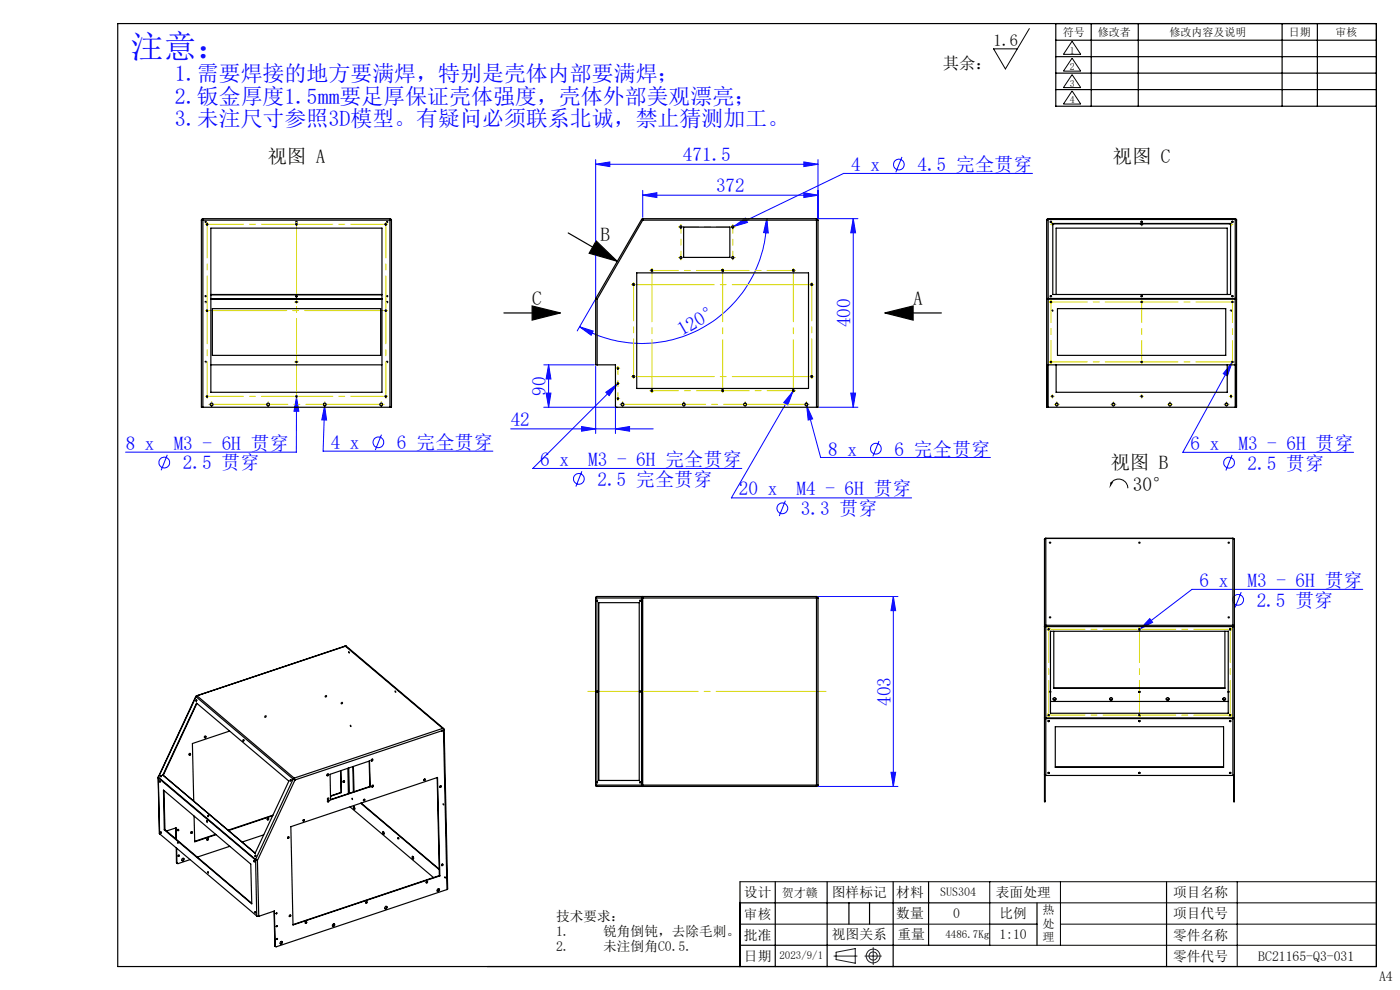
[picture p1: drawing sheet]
<svg xmlns="http://www.w3.org/2000/svg" width="297mm" height="210mm" viewBox="0 0 297 210" stroke-linecap="round" stroke-linejoin="round" font-family="sans-serif">
<g fill="none" stroke="#00f" stroke-width=".21">
<path d="M126.4 34.8l3-.4v.9zM126.4 33.9v29.3M126.4 34.8h47.1M170.5 34.4l3 .4-3 .5zM173.5 33.9v12.5h8.5M191.3 33.3l-1.3 3.2M219 36.8h-40l-23.4 11.2M136.3 41.4l3-.5v1zM136.3 40.4v5.7M136.3 41.4h37.2M155.6 48l2.5-1.7 .5 .9zM155.6 48l-.4 .3"/>
<path d="M162.7 46.4l.3 3-1-.1zM162.7 46.4a26.5 26.5 0 0 1-39.8 22.9M170.5 40.9l3 .5-3 .5zM181 46.4l.5 3h-1zM181 46.4v40M115.4 77.4h10.7M116.4 77.4l.5 3h-1zM116.4 77.4v9M122.9 69.3l2.9 .9-.4 .9zM126.3 63.6l-3.9 6.6M126.4 77.7v14.3M261.4 76.9l-1 2.9-.9-.5z"/>
<path d="M261.4 76.9l-10.5 19h36.3M261.5 76.7l-.1 .2M35.5 96.5l-1.3 3.3M62.9 84.2l.5 3h-1zM62.9 84v11.9h-36.3M68.9 86.1l.4 3h-1zM68.9 86.1l-.4 9.6h36.1M68.9 85.5v.6M80.9 92.2l-1.3 3.3M108.3 91h30.3M115.4 86.4h15.2v5.6M115.9 83.4h1l-.5 3z"/>
<path d="M123.4 90.5l3 .5-3 .5zM123.4 100l-1.2 3.2M128.5 83.2l2.5-1.8-1.8 2.5zM130.6 91l3-.5v1zM131.2 81.3l-18.2 18.1h44.4M168.2 83l-1.1 2.9-.8-.5zM168.2 83l-13 22.6h38.2M168.4 82.8l-.2 .2M171 85.5l.1 .6M171.1 86.1l1.3 2.8-.9 .2zM171.1 86.1l3 10.9h36M173.8 86.4h8.2"/>
<path d="M180.5 83.4h1l-.5 3zM186.5 93.5l-1.3 3.3M261.4 96.5l-1.3 3.3M166.6 106.2l-1.3 3.3M173.5 126.5h17M189.5 126.5v40.3M189.5 126.5l.5 3h-1zM241.8 133.4l-.2 .2M243.9 131.2l.6 .8-2.7 1.4zM263.3 125.6l-1.3 3.3M289.1 125h-36.2l-11.1 8.4M173.5 166.8h17"/>
<path d="M189 163.8h1l-.5 3z"/>
<circle cx="190.7" cy="34.9" r="1.15"/>
<circle cx="34.8" cy="98.1" r="1.15"/>
<circle cx="80.3" cy="93.8" r="1.14"/>
<circle cx="185.8" cy="95.2" r="1.14"/>
<circle cx="260.7" cy="98.2" r="1.15"/>
<circle cx="122.8" cy="101.6" r="1.14"/>
<circle cx="166" cy="107.8" r="1.15"/>
<circle cx="262.7" cy="127.2" r="1.14"/>
</g>
<g fill="none" stroke="#000" stroke-width=".21">
<path d="M218.4 6.1l-5.1 8.5-2.5-4.2h5M227.4 8.7l1.9 2.8h-3.7zM227.4 12.3l1.9 2.8h-3.7zM227.4 15.8l1.9 2.8h-3.7zM227.4 19.3l1.9 2.8h-3.7zM43.8 47.6l.2-.1 .1 .2h-.2M62.7 47.6l.1-.2 .2 .1v.2h-.2M81.7 47.6l.1-.2 .2 .1v.2h-.2M138.1 57.5a.2 .2 0 0 1 .2-.3 .2 .2 0 0 1 .2 .2 .2 .2 0 0 1-.2 .2M153.1 57.5a.2 .2 0 0 1 .2-.3 .2 .2 0 0 1 .2 .2 .2 .2 0 0 1-.3 .2M168.1 57.5a.2 .2 0 0 1 .2-.3 .2 .2 0 0 1 .2 .2 .2 .2 0 0 1-.3 .2M223.1 47.6l.2-.2 .1 .3h-.2"/>
<path d="M242 47.6l.3-.2v.3h-.2M261 47.6l.2-.1 .1 .2h-.2M43.5 76.8v-.1h.2l.1 .1-.2 .1M43.5 64.1v-.1h.2l.1 .1-.2 .1M43.8 65.9l.1-.2 .2 .1v.2h-.2M62.7 76.8l.1-.2 .2 .1v.1l-.2 .1M62.7 64.1l.1-.2 .2 .1v.1l-.2 .1M81.7 65.9l.1-.2 .2 .1-.2 .2M82 76.8v-.1h.2l.1 .1-.2 .1M82 64.1v-.1h.2l.1 .1-.2 .1M130.9 78.2l.2-.2a.16 .16 0 0 1 .1 .1 .16 .16 0 0 1-.1 .2h-.1M134.2 79.9a.2 .2 0 0 1 .2-.2 .2 .2 0 0 1 .2 .2 .2 .2 0 0 1-.3 .2"/>
<path d="M134.2 60.5a.21 .21 0 0 1 .2-.3 .21 .21 0 0 1 .2 .2 .21 .21 0 0 1-.3 .2M172 60.5a.2 .2 0 0 1 .2-.3 .2 .2 0 0 1 .2 .2 .2 .2 0 0 1-.2 .2M172 79.9a.19 .19 0 0 1 .2-.2 .19 .19 0 0 1 .2 .2 .19 .19 0 0 1-.2 .2M222.8 76.8l.1-.2 .2 .1v.1l-.2 .1M222.8 64.1l.1-.2 .2 .1v.1l-.2 .1M223.1 65.9l.2-.2 .1 .2-.2 .1M242 76.8l.1-.1h.2v.1l-.2 .1M242 64.1l.1-.1h.2v.1l-.2 .1M261 65.9l.1-.2 .2 .1v.2h-.2M261.3 76.8v-.1h.2l.1 .1-.2 .1M261.3 64.1v-.1h.2l.1 .1-.2 .1M43.8 84.1l.1-.1h.2v.2h-.2"/>
<path d="M62.7 84.1l.1-.1h.2v.2h-.2M81.7 84.1l.1-.1h.2l-.2 .2M130.9 84.6v-.1a.16 .16 0 0 1 .2-.1 .16 .16 0 0 1 .1 .2l-.2 .1M130.9 81.4l.2-.2 .1 .1-.2 .2M138.1 82.9a.19 .19 0 0 1 .2-.2 .19 .19 0 0 1 .2 .2 .19 .19 0 0 1-.2 .2M153.1 82.9a.19 .19 0 0 1 .2-.2 .19 .19 0 0 1 .2 .2 .19 .19 0 0 1-.3 .2M168.1 82.9a.19 .19 0 0 1 .2-.2 .19 .19 0 0 1 .2 .2 .19 .19 0 0 1-.3 .2M223.1 84.1l.2-.1 .1 .1-.2 .1M242 84.1l.3-.1v.1l-.2 .1M261 84.1l.2-.1 .1 .2h-.2M235.6 102.6a1.94 1.94 0 0 1 2.2-.9 1.94 1.94 0 0 1 1.5 1.9M73.9 138.3l.2 .2z"/>
<path d="M126.6 127.3l.1 .3zM135.7 127.3l.1 .3zM222.3 133.6l.3-.2-.2 .3M241.6 133.6l.1-.2h.1l-.1 .3M260.8 133.6l.3-.2v.2l-.2 .1M51.6 156.9l.2 .1-.2 .2zM74.3 153.9l.1 .2zM83.8 146.6l.2 .3zM93.7 154.9l.1 .3zM126.6 146.6h.2l-.1 .2zM135.7 146.6h.2l-.1 .2zM222.3 151.8l.2-.3 .1 .2-.2 .2"/>
<path d="M241.6 151.8l.1-.2h.1l-.1 .3M260.8 151.8v-.1a.16 .16 0 0 1 .2-.1 .16 .16 0 0 1 .1 .2l-.2 .1M33.8 165.7h.2l-.1 .2zM34.1 176.5l.1 .2zM44.2 172.9l.1 .2-.2 .1zM72.8 165.6a.16 .16 0 0 1 .2 .1 .16 .16 0 0 1-.1 .2 .16 .16 0 0 1-.2-.1zM74.6 169.4l.2 .2zM84.5 177.7l.1 .2zM94 170.5l.1 .3zM126.6 165.9l.2-.1-.1 .3zM135.8 165.8v.3zM44.1 185l.1 .2z"/>
<path d="M53.8 182.6l.2 .2zM54.1 193.4l.1 .3zM54.1 181.4h.2l-.1 .3zM94.3 186l.2 .3zM157 196h53M157 187h135M210 187v13.5h82M210 191.5h82M225 196h67M225 187v13.5M262.5 187v18"/>
<circle cx="43.6" cy="47.1" r=".14"/>
<circle cx="62.9" cy="47.1" r=".14"/>
<circle cx="82.1" cy="47.1" r=".13"/>
<circle cx="222.9" cy="47.1" r=".14"/>
<circle cx="242.2" cy="47.1" r=".14"/>
<circle cx="261.4" cy="47.1" r=".13"/>
<circle cx="43.6" cy="62.8" r=".14"/>
<circle cx="62.9" cy="62.8" r=".14"/>
<circle cx="82.1" cy="62.8" r=".13"/>
<circle cx="222.9" cy="62.8" r=".14"/>
<circle cx="242.2" cy="62.8" r=".14"/>
<circle cx="261.4" cy="62.8" r=".13"/>
<circle cx="222.8" cy="115.1" r=".15"/>
<circle cx="241.7" cy="115.1" r=".15"/>
<circle cx="260.7" cy="115.1" r=".14"/>
<circle cx="222.8" cy="130.9" r=".15"/>
<circle cx="260.7" cy="130.9" r=".14"/>
<circle cx="40.3" cy="160" r=".17"/>
<circle cx="41.7" cy="148.6" r=".14"/>
<circle cx="43.5" cy="156.3" r=".18"/>
<circle cx="56.4" cy="152" r=".18"/>
<circle cx="69.2" cy="147.7" r=".17"/>
<circle cx="72.5" cy="149.2" r=".17"/>
<circle cx="222.5" cy="153" r=".14"/>
<circle cx="222.8" cy="146.7" r=".15"/>
<circle cx="241.7" cy="153" r=".15"/>
<circle cx="241.7" cy="146.7" r=".15"/>
<circle cx="260.7" cy="146.7" r=".14"/>
<circle cx="261" cy="153" r=".15"/>
<circle cx="34.2" cy="164.6" r=".14"/>
<circle cx="37.7" cy="176" r=".14"/>
<circle cx="37.8" cy="178.7" r=".14"/>
<circle cx="40.6" cy="176.6" r=".17"/>
<circle cx="43.9" cy="174.2" r=".11"/>
<circle cx="44" cy="178" r=".17"/>
<circle cx="56.8" cy="173.7" r=".17"/>
<circle cx="61.2" cy="177.7" r=".18"/>
<circle cx="61.7" cy="165.5" r=".14"/>
<circle cx="64.5" cy="174" r=".18"/>
<circle cx="69.7" cy="169.4" r=".18"/>
<circle cx="77.3" cy="169.7" r=".19"/>
<circle cx="90.1" cy="165.4" r=".17"/>
<circle cx="93.5" cy="166.9" r=".18"/>
<circle cx="222.5" cy="164" r=".14"/>
<circle cx="241.7" cy="164" r=".15"/>
<circle cx="261" cy="164" r=".15"/>
<circle cx="37.9" cy="181.5" r=".13"/>
<circle cx="61.6" cy="194.3" r=".18"/>
<circle cx="64.9" cy="195.7" r=".18"/>
<circle cx="77.8" cy="191.4" r=".18"/>
<circle cx="90.6" cy="187.1" r=".19"/>
<circle cx="93.9" cy="183.5" r=".19"/>
</g>
<g fill="#000">
<path d="M235.6 102.3h.5l-.8 1.3z"/>
<path d="M187.7 66.4l6-1.5v3zM126.5 51.1l4.4 4.3-5.9-1.7zM112.9 64.9l6 1.5-6 1.5z"/>
</g>
<g fill="none" stroke="#000" stroke-width=".25">
<path d="M25 5h267v200h-267zM224 5v17.5h68M224 19h68M224 15.5h68M224 12h68M224 8.5h68M231.5 5v17.5M241.5 5v17.5M272 5v17.5M279.5 5v17.5M120.5 49.4l10.4 6M126.5 51.1l4.4 4.3-5.9-1.7z"/>
<path d="M106.9 66.4h12M112.9 64.9l6 1.5-6 1.5zM187.7 66.4l6-1.5v3zM187.7 66.4h12M157 187v18M157 191.5h53M164.5 187v18M175.5 187v18M180.1 191.5v4.5M184.5 191.5v4.5M189.5 187v18M197 187v13.5"/>
<path d="M210 196h10M220 191.5v9M247.5 187v18M157 200.5h53"/>
</g>
<g fill="none" stroke="#191924" stroke-width=".21">
<path d="M176.9 202.8h4.9M177.4 202l4-.8v3.1l-4-.8zM183.5 202.8h3.5M185.2 201v3.6"/>
<circle cx="185.2" cy="202.8" r=".86"/>
<circle cx="185.2" cy="202.8" r="1.46"/>
</g>
<path d="M124.7 146.7h50.5" fill="none" stroke="#d7d700" stroke-width=".21" stroke-dasharray="30.5 1.3 1.3 1.3" stroke-dashoffset="7.1"/>
<g fill="none" stroke="#d7d700" stroke-width=".21" stroke-dasharray="30.5 1.3 1.3 1.3">
<path d="M43.7 47.6h-.1M44 47.3v-.1M44 47.8v.2M44.2 47.6h.1M62.7 47.6h-.2M62.9 47.3v-.1M62.9 47.8v.2M62.9 47.6v-.3M62.9 47.6h-.2M62.9 47.6v.2M62.9 47.6h.3M63.2 47.6h.1"/>
<path d="M81.6 47.6h-.1M81.9 47.3v-.1M81.9 47.8v.2M81.9 47.6v-.3M81.9 47.6h-.3M81.9 47.6v.2M81.9 47.6h.2M82.1 47.6h.1M138.1 57.4h-.2M138.3 57.6v.2M138.3 57.1v-.1M138.6 57.4h.1"/>
<path d="M144.2 54.6h-.2M144.2 48.1h-.2M144.5 54.9v.2M144.5 54.4v-.2M144.5 48.4v.2M144.5 47.9v-.2M144.5 54.6v.3M144.5 54.6h.2M144.5 54.6v-.2M144.5 54.6h-.3M144.7 54.6h.2M144.7 48.1h.2"/>
<path d="M153.1 57.4h-.2M153.3 57.6v.2M153.3 57.1v-.1M153.3 57.4v.2M153.3 57.4h.3M153.3 57.4v-.3M153.3 57.4h-.2M153.6 57.4h.1M155.2 48.1h-.2M155.2 54.6h-.2M155.5 48.4v.2M155.5 47.9v-.2"/>
<path d="M155.5 54.9v.2M155.5 54.4v-.2M155.5 48.1v.3M155.5 48.1h.2M155.5 48.1v-.2M155.5 48.1h-.3M155.5 54.6v.3M155.5 54.6h.2M155.5 54.6v-.2M155.5 54.6h-.3M155.7 48.1h.2M155.7 54.6h.2"/>
<path d="M168.1 57.4h-.2M168.3 57.6v.2M168.3 57.1v-.1M168.3 57.4v.2M168.3 57.4h.3M168.3 57.4v-.3M168.3 57.4h-.2M168.6 57.4h.1M223 47.6h-.1M223.3 47.3v-.1M223.3 47.8v.2M223.5 47.6h.1"/>
<path d="M242 47.6h-.2M242.2 47.3v-.1M242.2 47.8v.2M242.5 47.6h.1M260.9 47.6h-.1M261.2 47.3v-.1M261.2 47.8v.2M261.4 47.6h.1M43.7 65.9h-.1M44 65.6v-.1M44 66.1v.2M44 65.9v-.3"/>
<path d="M44 65.9h-.3M44 65.9v.2M44 65.9h.2M44.2 65.9h.1M62.7 76.8h-.2M62.7 64.1h-.2M62.9 76.5v-.1M62.9 77v.1M62.9 63.8v-.1M62.9 64.3v.1M63.2 76.8h.1M63.2 64.1h.1"/>
<path d="M81.6 65.9h-.1M81.9 65.6v-.1M81.9 66.1v.2M81.9 65.9v-.3M81.9 65.9h-.3M81.9 65.9v.2M81.9 65.9h.2M82.1 65.9h.1M130.8 78.1h-.1M131.1 78.4v.1M131.1 77.9v-.1M131.3 78.1h.2"/>
<path d="M134.2 79.9h-.2M134.2 60.4h-.2M134.4 79.6v-.1M134.4 60.6v.2M134.4 60.1v-.1M134.4 79.9v.2M134.4 79.9h.3M134.4 79.9v-.3M134.4 79.9h-.2M134.7 79.9h.1M134.7 60.4h.1M172 60.4h-.2"/>
<path d="M172 79.9h-.2M172.2 60.6v.2M172.2 60.1v-.1M172.2 79.6v-.1M172.2 79.9v.2M172.2 79.9h.3M172.2 79.9v-.3M172.2 79.9h-.2M172.2 60.4v.2M172.2 60.4h.3M172.2 60.4v-.3M172.2 60.4h-.2"/>
<path d="M172.5 60.4h.1M172.5 79.9h.1M222.7 76.8h-.1M222.7 64.1h-.1M223 76.5v-.1M223 77v.1M223 63.8v-.1M223 64.3v.1M223 76.8v-.3M223 76.8h-.3M223 76.8v.2M223 76.8h.2"/>
<path d="M223.2 76.8h.1M223.2 64.1h.1M242 76.8h-.2M242 64.1h-.2M242.2 76.5v-.1M242.2 77v.1M242.2 63.8v-.1M242.2 64.3v.1M242.2 64.1v-.3M242.2 64.1h-.2M242.2 64.1v.2M242.2 64.1h.3"/>
<path d="M242.2 76.8v-.3M242.2 76.8h-.2M242.2 76.8v.2M242.2 76.8h.3M242.5 76.8h.1M242.5 64.1h.1M261.2 76.8h-.1M261.2 64.1h-.1M261.5 76.5v-.1M261.5 77v.1M261.5 63.8v-.1M261.5 64.3v.1"/>
<path d="M261.5 64.1v-.3M261.5 64.1h-.3M261.5 64.1v.2M261.5 64.1h.2M261.5 76.8v-.3M261.5 76.8h-.3M261.5 76.8v.2M261.5 76.8h.2M261.7 76.8h.1M261.7 64.1h.1M43.7 84.1h-.1M44 83.8v-.1"/>
<path d="M44 84.3v.2M44 84.1v-.3M44 84.1h-.3M44 84.1v.2M44 84.1h.2M44.2 84.1h.1M44.4 85.8h.1M44.9 85.3v-.1M44.9 86.3h.1M45.4 85.8h.1M56.4 85.8h.1M56.9 85.3v-.1"/>
<path d="M56.9 86.3h.1M57.4 85.8h.1M62.7 84.1h-.2M62.9 83.8v-.1M62.9 84.3v.2M62.9 84.1v-.3M62.9 84.1h-.2M62.9 84.1v.2M62.9 84.1h.3M63.2 84.1h.1M68.4 85.8h.1M68.9 85.3v-.1"/>
<path d="M68.9 86.3h.1M69.4 85.8h.1M80.4 85.8h.1M80.9 85.3v-.1M80.9 86.3h.1M80.9 85.8v-.3M80.9 85.8h-.2M80.9 85.8v.2M80.9 85.8h.3M81.4 85.8h.1M81.6 84.1h-.1M81.9 83.8v-.1"/>
<path d="M81.9 84.3v.2M81.9 84.1v-.3M81.9 84.1h-.3M81.9 84.1v.2M81.9 84.1h.2M82.1 84.1h.1M130.8 84.5h-.1M130.8 81.3h-.1M131.1 84.8v.1M131.1 84.3v-.1M131.1 81.6v.1M131.1 81.1v-.1"/>
<path d="M131.1 84.5v.3M131.1 84.5h.2M131.1 84.5v-.2M131.1 84.5h-.3M131.3 84.5h.2M131.3 81.3h.2M131.6 85.8h-.1M132.1 86.3h.1M132.1 85.3v-.1M132.6 85.8h.1M134.4 80.1v.2M138.1 82.9h-.2"/>
<path d="M138.3 83.1v.2M138.3 82.6v-.1M138.3 82.9v.2M138.3 82.9h.3M138.3 82.9v-.3M138.3 82.9h-.2M138.6 82.9h.1M144.6 85.8h-.1M145.1 86.3h.1M145.1 85.3v-.1M145.6 85.8h.1M153.1 82.9h-.2"/>
<path d="M153.3 83.1v.2M153.3 82.6v-.1M153.3 82.9v.2M153.3 82.9h.3M153.3 82.9v-.3M153.3 82.9h-.2M153.6 82.9h.1M157.6 85.8h-.1M158.1 86.3h.1M158.1 85.3v-.1M158.6 85.8h.1M168.1 82.9h-.2"/>
<path d="M168.3 83.1v.2M168.3 82.6v-.1M168.3 82.9v.2M168.3 82.9h.3M168.3 82.9v-.3M168.3 82.9h-.2M168.6 82.9h.1M170.6 85.8h-.1M171.1 86.3h.1M171.1 85.3v-.1M171.1 85.8v.2M171.1 85.8h.2"/>
<path d="M171.1 85.8v-.3M171.1 85.8h-.3M171.6 85.8h.1M172.2 80.1v.2M223 84.1h-.1M223.3 83.8v-.1M223.3 84.3v.2M223.5 84.1h.1M223.7 85.8h.1M224.2 85.3v-.1M224.2 86.3h.1M224.7 85.8h.1"/>
<path d="M235.7 85.8h.1M236.2 85.3v-.1M236.2 86.3h.1M236.7 85.8h.1M242 84.1h-.2M242.2 83.8v-.1M242.2 84.3v.2M242.5 84.1h.1M247.7 85.8h.1M248.2 85.3v-.1M248.2 86.3h.1M248.7 85.8h.1"/>
<path d="M259.7 85.8h.1M260.2 85.3v-.1M260.2 86.3h.1M260.7 85.8h.1M260.9 84.1h-.1M261.2 83.8v-.1M261.2 84.3v.2M261.4 84.1h.1M222.2 133.5h-.1M222.3 133.6l-.1 .1M222.4 133.3l-.1-.1M222.5 133.2v-.1"/>
<path d="M222.6 133.7l.1 .1M222.7 133.4l.1-.1M241.5 133.6l-.1 .1M241.6 133.3l-.1-.1M241.7 133.5v-.3M241.7 133.5h-.2M241.7 133.5v.2M241.7 133.5h.3M241.7 133.2v-.1M241.9 133.7v.1M241.9 133.4l.2-.1M260.8 133.6l-.1 .1"/>
<path d="M260.9 133.3l-.1-.1M261 133.5v-.3M261 133.5h-.3M261 133.5v.2M261 133.5h.2M261 133.2v-.1M261.1 133.7l.1 .1M261.2 133.4l.1-.1M261.2 133.5h.2M222.2 151.7h-.1M222.3 151.8l-.1 .1M222.4 151.5l-.1-.1"/>
<path d="M222.5 151.7v-.3M222.5 151.7h-.3M222.5 151.7v.2M222.5 151.7h.2M222.5 151.9v.2M222.6 151.9l.1 .1M222.7 151.6l.1-.1M241.5 151.8l-.1 .1M241.6 151.5l-.1-.1M241.7 151.7v-.3M241.7 151.7h-.2M241.7 151.7v.2"/>
<path d="M241.7 151.7h.3M241.7 151.9v.2M241.9 151.9v.1M241.9 151.6l.2-.1M260.8 151.8l-.1 .1M260.9 151.5l-.1-.1M261 151.7v-.3M261 151.7h-.3M261 151.7v.2M261 151.7h.2M261 151.9v.2M261.1 151.9l.1 .1"/>
<path d="M261.2 151.6l.1-.1M261.2 151.7h.2"/>
</g>
<path d="M170.6 85.8h-38" fill="none" stroke="#d7d700" stroke-width=".21" stroke-dasharray="30.5 1.3 1.3 1.3" stroke-dashoffset="13.4"/>
<g fill="none" stroke="#d7d700" stroke-width=".21" stroke-dasharray="30.5 1.3 1.3 1.3" stroke-dashoffset="23.3">
<path d="M44.5 47.6h17.9M63.4 47.6h18M134.4 60.9v18.5M172.2 60.9v18.5M223.5 64.1h18.2M223.5 76.8h18.2M242.7 64.1h18.3M242.7 76.8h18.3M44.5 84.1h17.9M63.4 84.1h18M223 133.5h18.2M242.2 133.5h18.3"/>
<path d="M223 151.7h18.2M242.2 151.7h18.3"/>
</g>
<path d="M44.5 65.9h36.9M171.7 79.9h-36.8M171.7 60.4h-36.8" fill="none" stroke="#d7d700" stroke-width=".21" stroke-dasharray="30.5 1.3 1.3 1.3" stroke-dashoffset="14.1"/>
<path d="M152.8 57.4h-14M167.8 57.4h-14M152.8 82.9h-14M167.8 82.9h-14" fill="none" stroke="#d7d700" stroke-width=".21" stroke-dasharray="30.5 1.3 1.3 1.3" stroke-dashoffset="25.4"/>
<path d="M138.3 57.9v24.5M153.3 57.9v24.5M168.3 57.9v24.5" fill="none" stroke="#d7d700" stroke-width=".21" stroke-dasharray="30.5 1.3 1.3 1.3" stroke-dashoffset="20.1"/>
<path d="M155 48.1h-10M155 54.6h-10" fill="none" stroke="#d7d700" stroke-width=".21" stroke-dasharray="30.5 1.3 1.3 1.3" stroke-dashoffset="27.5"/>
<path d="M144.5 48.6v5.5M155.5 48.6v5.5M131.1 78.6v5.4" fill="none" stroke="#d7d700" stroke-width=".21" stroke-dasharray="30.5 1.3 1.3 1.3" stroke-dashoffset="29.6"/>
<path d="M44 65.4v-17.3M81.9 65.4v-17.3M44 83.6v-17.2M81.9 83.6v-17.2M222.5 151.2v-17.2M241.7 151.2v-17.2M261 151.2v-17.2" fill="none" stroke="#d7d700" stroke-width=".21" stroke-dasharray="30.5 1.3 1.3 1.3" stroke-dashoffset="23.6"/>
<path d="M62.9 83.6v-35.5" fill="none" stroke="#d7d700" stroke-width=".21" stroke-dasharray="30.5 1.3 1.3 1.3" stroke-dashoffset="14.5"/>
<path d="M45.4 85.8h35" fill="none" stroke="#d7d700" stroke-width=".21" stroke-dasharray="30.5 1.3 1.3 1.3" stroke-dashoffset="14.8"/>
<path d="M223 76.3v-11.7M242.2 76.3v-11.7M261.5 76.3v-11.7" fill="none" stroke="#d7d700" stroke-width=".21" stroke-dasharray="30.5 1.3 1.3 1.3" stroke-dashoffset="26.5"/>
<g fill="none" stroke="#d7d700" stroke-width=".21">
<path d="M43.7 47.6h.5M43.9 47.3v.5M62.6 47.6h.5M62.9 47.3v.5M81.6 47.6h.5M81.8 47.3v.5M138 57.4h.5M138.3 57.1v.5M144.2 48.1h.5M144.2 54.6h.5M144.4 47.9v.5M144.4 54.4v.5"/>
<path d="M153 57.4h.5M153.3 57.1v.5M155.2 48.1h.5M155.2 54.6h.5M155.4 47.9v.5M155.4 54.4v.5M168 57.4h.6M168.3 57.1v.5M223 47.6h.5M223.2 47.3v.5M241.9 47.6h.5M242.2 47.3v.5"/>
<path d="M260.9 47.6h.5M261.1 47.3v.5M43.7 65.9h.5M43.9 65.6v.5M62.6 76.8h.5M62.6 64.1h.5M62.9 63.8v.5M62.9 76.5v.5M81.6 65.9h.5M81.8 65.6v.5M130.8 78.1h.5M131.1 77.9v.5"/>
<path d="M134.1 60.4h.6M134.1 79.9h.6M134.4 60.1v.5M134.4 79.6v.5M171.9 60.4h.5M171.9 79.9h.5M172.2 60.1v.5M172.2 79.6v.5M222.7 76.8h.5M222.7 64.1h.5M223 63.8v.5M223 76.5v.5"/>
<path d="M241.9 76.8h.5M241.9 64.1h.5M242.2 63.8v.5M242.2 76.5v.5M261.2 76.8h.5M261.2 64.1h.5M261.4 63.8v.5M261.4 76.5v.5M43.7 84.1h.5M43.9 83.8v.5M44.6 85.8h.5M44.9 85.5v.5"/>
<path d="M56.6 85.8h.5M56.9 85.5v.5M62.6 84.1h.5M62.9 83.8v.5M68.7 85.8h.4M68.9 85.5v.5M80.6 85.8h.5M80.9 85.5v.5M81.6 84.1h.5M81.8 83.8v.5M130.8 84.6h.5M130.8 81.3h.5"/>
<path d="M131.1 81.1v.5M131.1 84.3v.5M131.8 85.8h.5M132.1 85.5v.5M138 82.9h.5M138.3 82.6v.5M144.8 85.8h.5M145.1 85.5v.5M153 82.9h.5M153.3 82.6v.5M157.8 85.8h.5M158.1 85.5v.5"/>
<path d="M168 82.9h.6M168.3 82.6v.5M170.8 85.8h.5M171.1 85.5v.5M223 84.1h.5M223.2 83.8v.5M223.9 85.8h.5M224.2 85.5v.5M235.9 85.8h.5M236.2 85.5v.5M241.9 84.1h.5M242.2 83.8v.5"/>
<path d="M247.9 85.8h.5M248.2 85.5v.5M259.9 85.8h.6M260.2 85.5v.5M260.9 84.1h.5M261.1 83.8v.5M222.2 133.5h.5M222.4 133.3l.1 .2M222.5 133.5l-.3 .1M222.5 133.5l.1 .2M222.5 133.3v.5M222.7 133.4l-.2 .1"/>
<path d="M241.6 133.3l.1 .2M241.7 133.5l-.2 .1M241.7 133.5l.1 .2M241.9 133.4l-.2 .1M260.8 133.3l.1 .2M260.9 133.5l-.2 .1M260.9 133.5l.2 .2M261.2 133.4l-.3 .1M222.4 151.5l.1 .2M222.5 151.7l-.3 .1M222.5 151.7l.1 .2M222.7 151.6l-.2 .1"/>
<path d="M241.6 151.5l.1 .2M241.7 151.7l-.2 .1M241.7 151.7l.1 .2M241.9 151.6l-.2 .1M260.8 151.5l.1 .2M260.9 151.7l-.2 .1M260.9 151.7l.2 .2M261.2 151.6l-.3 .1"/>
</g>
<g fill="#00f">
<path d="M155.6 48l3-.8-.5-.9zM168.2 83l-1.9 2.4 .8 .5zM171.1 86.1l.4 3 .9-.2zM128.5 83.2l.7 .7 1.8-2.5zM62.9 84.2l-.5 3h1zM68.9 86.1l-.6 3h1zM243.9 131.2l-2.1 2.2 2.7-1.4zM261.4 76.9l-1.9 2.4 .9 .5z"/>
<path d="M123.4 90.5l3 .5-3 .5zM130.6 91l3-.5v1z"/>
<path d="M170.5 34.4l3 .4-3 .5zM126.4 34.8l3-.4v.9zM170.5 40.9l3 .5-3 .5zM136.3 41.4l3-.5v1z"/>
<path d="M122.9 69.3l2.9 .9-.4 .9zM162.7 46.4l.3 3-1-.1z"/>
<path d="M189.5 126.5l.5 3h-1zM189 163.8h1l-.5 3z"/>
<path d="M180.5 83.4h1l-.5 3zM181 46.4l.5 3h-1zM115.9 83.4h1l-.5 3zM116.4 77.4l.5 3h-1z"/>
</g>
<g fill="none" stroke="#000" stroke-width=".25">
<path d="M42.7 46.7h.3M42.7 46.7v39.7h.3M43 46.4v.3M43 46.4l-.3 .3M43 46.7h39.7M43 46.4h39.7M43 46.7v39.7M44 47.5v.2M44.7 48.4h36.3v34.8h-36.3zM62.8 47.5h.1M81.7 47.5v.2M82.7 46.4v.3"/>
<path d="M82.7 46.4l.3 .3M82.7 46.7h.3M82.7 46.7v39.7M83 46.7v39.7h-.3M135.1 57.9h36.4v24.5h-36.4zM136.1 46.6l.2 .1M136.1 46.6l-9.7 16.7M136.3 46.4v.3M136.3 46.4l-.2 .2M136.3 46.7l-9.6 16.8M136.3 46.7h36.9M136.3 46.4h36.9"/>
<path d="M145 48.2h9.8v6.4h-9.8zM173.2 46.7h.3M173.2 46.4v.3M173.2 46.4l.3 .3M173.2 46.7v39.7M173.5 46.7v39.7h-.3M222 46.7v39.4M222.4 46.6l-.4 .1M222.4 46.4v.2M222.4 46.4l-.4 .3M222.4 46.4h39.6M222.4 46.6v16.7"/>
<path d="M222.4 46.6h39.6M222.8 47.1h.3M223.3 47.5v.2M223.3 47.5h37.8M223.3 47.4h37.8v15.1h-37.8zM242.1 47.1h.2M242.1 47.5v.2h.2v-.2M261.1 47.5v.2M261.3 47.1h.2M262 46.6l.3 .1M262 46.4l.3 .3M262 46.4v.2"/>
<path d="M262 46.6v16.7M262.3 46.7v39.4M44.7 77.4h36.3M44.7 62.5h36.3M44.7 63.4h36.3M44.7 63.5h36.3M45 65.5h35.8v9.9h-35.8zM62.8 62.9h.2M126.4 63.5h.3M126.4 63.5v13.9h.3M126.4 63.3l.3 .2M126.4 63.3v.2"/>
<path d="M126.7 77.4h3.9v8.7l.1 .3h42.5M126.7 63.5v13.9M222 77.4h40.3M222.2 77.4v8.7M222.4 63.3v.2M222.4 63.3l-.4 .2h.4M222.4 63.5h39.6M222.4 63.3h39.6M222.4 63.5v22.9M222.8 62.9h.3M224 77.4v5.8h36.3v-5.8M224 62.5v-14.1h36.3v14.1"/>
<path d="M224.3 65.5h35.7v9.9h-35.7zM242.1 62.9h.2M261.3 62.9h.2M262 63.3l.3 .1-.3 .1M262 63.3v.2M262 63.5v22.9M262.2 77.4v8.7M43 86.4h39.7M222 86.1v.3h.2M222 86.1h.2M222.2 86.1v.3M222.2 86.4h.2"/>
<path d="M222.4 86.4h39.6M262 86.4h.2M262.2 86.1v.3M262.2 86.1h.1M262.3 86.1v.3h-.1M221.6 114.5v55.4M221.9 114.2l-.3 .3M221.9 114.2h.1M221.9 114.2h39.6M221.9 114.2v18.4M261.5 114.2l.4 .3M261.5 114.2h.1"/>
<path d="M261.5 114.2v18.4M261.9 114.5v55.4M73.2 137l.3 .1M73.2 137l.1 .1M73.2 137l-31.5 10.6M73.3 137.1h.2M73.3 137.1l-31.5 10.5M73.3 137.1l20.6 17.4M73.5 137.1l20.6 17.4M126.4 126.9h.1M126.4 126.9v39.6M126.4 126.9h9.7"/>
<path d="M126.6 127.3l.1 .3zM126.9 127.8h8.7v37.8h-8.7zM127 127.8v37.8M135.7 127.3l.1 .3zM136.1 126.9l.2-.4v.4M136.1 126.9h.2M136.1 126.9v39.6M136.3 126.9h36.9M136.3 126.9v39.6M173.2 126.5v.4M173.2 126.9h.3M173.2 126.5l.3 .4"/>
<path d="M173.2 126.5h-46.6l-.2 .4M173.2 126.9v39.6M173.5 126.9v39.6M221.9 132.6l-.3 .2 .3 .1M221.9 132.6v.3M221.9 132.9v19.4M221.9 132.9h39.6M221.9 132.6h39.6M222.8 133.9h37.8v17.4h-37.8zM223.6 133.9v12.1h36.3v-12.1M261.5 132.6l.4 .2-.4 .1M261.5 132.6v.3"/>
<path d="M261.5 132.9v19.4M40.4 159.9l-.2 .2M41.5 147.7l.1 .1M41.5 147.7l-7.9 17.1M41.6 147.8l-8 17.1M41.6 147.8l20.6 17.5M41.7 147.6l-.2 .1M41.7 147.6h.1M41.7 149.1l19.6 16.6-7.2 15.3-19.6-16.6zM41.7 148.5v.2M41.8 149.2l-7.2 15.3M41.8 147.6l-.2 .2"/>
<path d="M41.8 147.6l20.6 17.5M43.6 156.2l-.2 .2M48.7 155.1l-7.9 2.6 .3 12.2M51.7 157v.2M93.9 154.5l.2 .4M93.9 154.5h.2M93.9 154.5l-31.5 10.6M94.1 154.9l-31.5 10.5M94.1 154.9l.7 33.8M94.1 154.5l.1 .3M94.2 154.8l.8 33.8-.2 .1M94.2 154.8l-.1 .1"/>
<path d="M126.7 146.6v.2zM135.8 146.6v.2zM221.9 152.3h-.3l.3 .1M221.9 152.3v.1M221.9 152.4v12.1M221.9 152.3h39.6M221.9 152.4h39.6M222.4 152.9h.2M222.8 146.7v.2M222.8 148.8h37.8M222.9 146.7l-.1 .1M223.4 148.2a.32 .32 0 0 0 .3 .2 .32 .32 0 0 0 .3-.2"/>
<path d="M223.6 145.9h36.3M223.9 154.2h35.7v8.6h-35.7zM235.4 148.2a.32 .32 0 0 0 .3 .2 .32 .32 0 0 0 .3-.2M241.6 152.9h.2M241.6 146.7h.2M247.4 148.2a.32 .32 0 0 0 .3 .2 .32 .32 0 0 0 .3-.2M259.4 148.2a.29 .29 0 0 0 .3 .2 .29 .29 0 0 0 .3-.2M260.6 146.7v.2M260.8 152.9h.3M261.5 152.3h.4l-.4 .1M261.5 152.3v.1M261.5 152.4v12.1"/>
<path d="M33.5 164.9l.4 12M33.5 164.9l.1 .1M33.6 164.8l-.1 .1M33.6 164.8v.1M33.6 165l20.6 17.4M33.6 165l.3 11.9M33.6 164.9v.1M33.6 164.9l20.6 17.4M33.9 165.7l.1 .2zM33.9 176.9l20.6 17.4M34.1 176.5l.1 .2zM34.3 164.6l-.1 .1"/>
<path d="M34.5 164.4l.1 .1M34.6 164.5l19.6 16.5M34.7 167.6l18.5 15.7 .2 8.4-18.5-15.7zM34.8 167.7l.2 8.3M35 176h-.1M35 176l18.4 15.6M35.3 176.3l2.1-.7v2.5M37.3 175.6v2.4M37.4 179.8v3.1M37.5 179.9v3.1M37.7 176.1h.1M37.8 176l-.1 .1"/>
<path d="M40.2 160.1h.1M40.7 176.5l-.2 .2M41.2 173.1l.1 5.5 4.5-1.5M43.9 174.1l.1 .3zM44.1 173h.1v.2zM44.1 177.9l-.2 .2M44.2 173v.2M45.8 177l-4.5 1.5M48.8 179.5l-7 2.3M56 177.1l-4.6 1.5M56.9 173.6l-.2 .3M57.9 173l-9.4 3.2"/>
<path d="M57.9 172.9l-9.5 3.2M61.2 177.5l-.2 .3M61.6 165.4l.1 .3zM61.7 165.4v.2M61.7 175.4l31.1-10.5 .5 20.9-31.1 10.4zM62.2 165.3l.4 .1M62.2 165.3l-8 17M62.4 165.1l.2 .3M62.4 165.1l-.2 .2M62.6 165.4l-8 17.1M64.3 174.1h.1M64.5 173.8l-.2 .3"/>
<path d="M69.6 164.2v.2l-.3 .1M69.7 169.7v.2l-.2 .1M70 164.2l8.4-2.8 .1 5.5-8.4 2.8zM72.2 163.5l.2 4.6M72.3 163.5l.1 4.6M72.4 168.1h.1M72.4 168.1l-2.3 .7M72.4 168.1l-2.3 .8M72.8 165.9h.1M73 165.7l-.1 .2M73.8 163l.1 5.3M74 162.9l.1 5.4"/>
<path d="M74.3 171.2l17.7 15M74.9 162.6l.1 5.4M75 162.6l.1 5.3M75 171.1l.2 .1a.25 .25 0 0 1 .1 .2 .25 .25 0 0 1-.2 .3zM75.1 171.1l.2 .5M76.5 170.4l16.7 14.1M76.6 170.3l16.6 14.1M77.3 169.6l-.2 .2M78.3 161.5l.2 5.3M78.5 166.8v.1M78.5 166.8l-8.4 2.8M79 161v.2l-.3 .2"/>
<path d="M79.1 166.6v.2l-.3 .1M81.2 176.4l.3 .2v.3l-.3-.1zM81.4 176.4l.1 .5M84.4 177.7l.1 .3zM90.1 165.3l-.2 .2M92.7 165l.5 20.7M93.5 166.7v.2M93.5 166.7l-.2 .2M126.4 166.5h.1M126.4 166.5l.2 .3h46.6M126.4 166.5h9.7M126.6 165.8l.1 .3z"/>
<path d="M135.7 165.8l.1 .3zM136.1 166.5l.1 .3 .1-.3M136.1 166.5h.2M136.3 166.5h36.9M173.2 166.5h.3M173.2 166.5v.3M173.5 166.5l-.3 .3M221.6 164.4l.3 .1M221.6 169.9v.2l.1-.2M221.6 169.9h.1M221.7 164.5v5.4M221.9 164.5h39.6"/>
<path d="M222.4 163.9h.2M223.9 162.7h35.7M241.6 163.9h.2M260.8 163.9h.3M261.7 169.9v.2l.2-.2M261.7 169.9h.2M261.7 164.5v5.4M261.9 164.4l-.4 .1M37.4 182.9l.2 .3M37.4 182.9l.1 .1M38 181.4l-.2 .2M38.9 182.1v.2l-.3 .2"/>
<path d="M40.3 182.3l-2.5 .9-.3-.2M44.1 185l.1 .2zM53.9 182.6v.2zM54.1 181.5h.2l-.1 .2zM54.2 182.3l.4 .2M54.2 182.4l.4 .1M54.2 182.3v.1M54.2 181.5v.1M54.2 182.4l.3 11.9M54.5 194.3l.4 .1M54.6 182.5l.3 11.9M54.9 194.4l3.3-1.2 .2 7.5"/>
<path d="M58.1 193.3l.2 7.3M58.7 193.6l-.1 .2M58.7 196.3l-.1 .2M58.8 199.1l-.1 .1M59.8 199.7a.32 .32 0 0 1 0 .3 .32 .32 0 0 1-.4 .2M61.6 194.1l-.2 .3M65 195.6l-.2 .2M70.9 196a.33 .33 0 0 1-.4 .4M77.8 191.3l-.2 .2M82 192.3a.35 .35 0 0 1-.4 .4M87.5 181.6l.1 .1a.25 .25 0 0 1 .2 .3 .25 .25 0 0 1-.2 .2l-.2-.4zM87.6 181.7l.1 .5"/>
<path d="M90.6 187l-.2 .2M93.1 188.6v.2l-.4 .2M93.2 185.7l.1 .1M93.2 185.7l-31 10.4M93.7 183.5h.1M93.8 183.3v.2M93.9 183.3l-.2 .2M94.8 188.7l-36.2 12.1-.2-.1M58.3 200.6l.2 .2M58.3 200.6l.1 .1"/>
<circle cx="43.9" cy="47.6" r=".13"/>
<circle cx="62.9" cy="47.6" r=".13"/>
<circle cx="81.8" cy="47.6" r=".13"/>
<circle cx="138.3" cy="57.4" r=".16"/>
<circle cx="144.5" cy="48.1" r=".22"/>
<circle cx="144.5" cy="54.7" r=".22"/>
<circle cx="153.3" cy="57.4" r=".17"/>
<circle cx="155.4" cy="48.1" r=".23"/>
<circle cx="155.4" cy="54.7" r=".23"/>
<circle cx="168.3" cy="57.4" r=".17"/>
<circle cx="222.9" cy="47.1" r=".12"/>
<circle cx="242.2" cy="47.1" r=".12"/>
<circle cx="261.4" cy="47.1" r=".11"/>
<circle cx="43.9" cy="65.9" r=".13"/>
<circle cx="62.9" cy="64.1" r=".13"/>
<circle cx="62.9" cy="76.8" r=".13"/>
<circle cx="62.9" cy="62.9" r=".12"/>
<circle cx="81.8" cy="65.9" r=".13"/>
<circle cx="131.1" cy="78.1" r=".13"/>
<circle cx="134.4" cy="60.4" r=".17"/>
<circle cx="134.4" cy="79.9" r=".17"/>
<circle cx="172.2" cy="60.4" r=".16"/>
<circle cx="172.2" cy="79.9" r=".16"/>
<circle cx="222.9" cy="62.8" r=".12"/>
<circle cx="222.9" cy="64.1" r=".13"/>
<circle cx="222.9" cy="76.8" r=".13"/>
<circle cx="242.2" cy="62.8" r=".12"/>
<circle cx="242.2" cy="64.1" r=".13"/>
<circle cx="242.2" cy="76.8" r=".13"/>
<circle cx="261.4" cy="62.8" r=".11"/>
<circle cx="261.4" cy="64.1" r=".12"/>
<circle cx="261.4" cy="76.8" r=".12"/>
<circle cx="43.9" cy="84.1" r=".14"/>
<circle cx="44.9" cy="85.8" r=".31"/>
<circle cx="56.9" cy="85.8" r=".31"/>
<circle cx="62.9" cy="84.1" r=".14"/>
<circle cx="68.9" cy="85.8" r=".31"/>
<circle cx="80.9" cy="85.8" r=".31"/>
<circle cx="81.8" cy="84.1" r=".14"/>
<circle cx="131.1" cy="81.4" r=".13"/>
<circle cx="131.1" cy="84.5" r=".13"/>
<circle cx="132.1" cy="85.8" r=".29"/>
<circle cx="138.3" cy="82.9" r=".16"/>
<circle cx="145.1" cy="85.8" r=".28"/>
<circle cx="153.3" cy="82.9" r=".17"/>
<circle cx="158.1" cy="85.8" r=".29"/>
<circle cx="168.3" cy="82.9" r=".17"/>
<circle cx="171.1" cy="85.8" r=".28"/>
<circle cx="223.2" cy="84.1" r=".13"/>
<circle cx="224.2" cy="85.8" r=".28"/>
<circle cx="236.2" cy="85.8" r=".29"/>
<circle cx="242.2" cy="84.1" r=".13"/>
<circle cx="248.2" cy="85.8" r=".29"/>
<circle cx="260.2" cy="85.8" r=".29"/>
<circle cx="261.1" cy="84.1" r=".13"/>
<circle cx="222.5" cy="133.5" r=".13"/>
<circle cx="241.7" cy="133.5" r=".13"/>
<circle cx="261" cy="133.5" r=".13"/>
<circle cx="41.7" cy="148.6" r=".11"/>
<circle cx="43.6" cy="156.4" r=".14"/>
<circle cx="51.6" cy="157" r=".12"/>
<circle cx="222.5" cy="153" r=".12"/>
<circle cx="222.5" cy="151.7" r=".13"/>
<circle cx="223.7" cy="148.3" r=".28"/>
<circle cx="235.7" cy="148.3" r=".28"/>
<circle cx="241.7" cy="153" r=".12"/>
<circle cx="241.7" cy="151.7" r=".13"/>
<circle cx="241.7" cy="146.8" r=".13"/>
<circle cx="247.7" cy="148.3" r=".28"/>
<circle cx="259.7" cy="148.3" r=".27"/>
<circle cx="261" cy="153" r=".12"/>
<circle cx="261" cy="151.7" r=".13"/>
<circle cx="34.2" cy="164.6" r=".11"/>
<circle cx="37.8" cy="176.1" r=".11"/>
<circle cx="40.3" cy="160" r=".14"/>
<circle cx="40.7" cy="176.6" r=".16"/>
<circle cx="44.1" cy="178.1" r=".16"/>
<circle cx="56.9" cy="173.8" r=".15"/>
<circle cx="61.1" cy="177.7" r=".14"/>
<circle cx="64.4" cy="174" r=".13"/>
<circle cx="69.5" cy="164.4" r=".21"/>
<circle cx="69.7" cy="169.9" r=".21"/>
<circle cx="73" cy="165.8" r=".15"/>
<circle cx="77.2" cy="169.7" r=".15"/>
<circle cx="79" cy="161.2" r=".21"/>
<circle cx="79.1" cy="166.8" r=".21"/>
<circle cx="90" cy="165.4" r=".15"/>
<circle cx="93.4" cy="166.9" r=".15"/>
<circle cx="222.5" cy="164" r=".12"/>
<circle cx="241.7" cy="164" r=".12"/>
<circle cx="261" cy="164" r=".12"/>
<circle cx="37.9" cy="181.5" r=".11"/>
<circle cx="38.8" cy="182.3" r=".27"/>
<circle cx="54.2" cy="193.5" r=".1"/>
<circle cx="58.7" cy="193.7" r=".11"/>
<circle cx="58.8" cy="196.5" r=".12"/>
<circle cx="58.8" cy="199.2" r=".1"/>
<circle cx="59.6" cy="200" r=".26"/>
<circle cx="61.5" cy="194.3" r=".15"/>
<circle cx="64.9" cy="195.7" r=".14"/>
<circle cx="70.7" cy="196.3" r=".26"/>
<circle cx="77.7" cy="191.4" r=".14"/>
<circle cx="81.8" cy="192.5" r=".27"/>
<circle cx="90.5" cy="187.1" r=".14"/>
<circle cx="92.9" cy="188.8" r=".27"/>
<circle cx="93.8" cy="183.5" r=".13"/>
</g>
<text font-size="7" fill="#00f" x="27.8" y="12.3">注意：</text>
<g font-size="4.7" fill="#00f">
<text x="37.1" y="17.3">1.需要焊接的地方要满焊，特别是壳体内部要满焊；</text>
<text x="37.1" y="22">2.钣金厚度1.5mm要足厚保证壳体强度，壳体外部美观漂亮；</text>
<text x="37.1" y="26.7">3.未注尺寸参照3D模型。有疑问必须联系北诚，禁止猜测加工。</text>
</g>
<g font-size="4.1">
<text x="56.8" y="34.5">视图 A</text>
<text x="236.1" y="34.5">视图 C</text>
<text x="127.4" y="51.1">B</text>
<text x="112.9" y="64.6">C</text>
<text x="193.7" y="64.6">A</text>
<text x="235.6" y="99.5">视图 B</text>
<text x="240.3" y="104">30°</text>
</g>
<g font-size="4.1" fill="#00f">
<text x="144.9" y="34.3">471.5</text>
<text x="151.9" y="40.8">372</text>
<text x="180.6" y="36.4">4 x</text>
<text x="194.6" y="36.4">4.5 完全贯穿</text>
<text x="144.7" y="71.3" transform="rotate(-30 144.7 71.3)">120°</text>
<text x="180.4" y="69.4" transform="rotate(-90 180.4 69.4)">400</text>
<text x="115.8" y="83.9" transform="rotate(-90 115.8 83.9)">90</text>
<text x="26.7" y="95.4">8 x</text>
<text x="36.9" y="95.4">M3 - 6H 贯穿</text>
<text x="70.2" y="95.3">4 x</text>
<text x="84.2" y="95.3">6 完全贯穿</text>
<text x="108.3" y="90.4">42</text>
<text x="252.5" y="95.4">6 x</text>
<text x="262.7" y="95.4">M3 - 6H 贯穿</text>
<text x="38.8" y="99.6">2.5 贯穿</text>
<text x="114.6" y="98.8">6 x</text>
<text x="124.8" y="98.8">M3 - 6H 完全贯穿</text>
<text x="175.7" y="96.6">8 x</text>
<text x="189.7" y="96.6">6 完全贯穿</text>
<text x="264.7" y="99.6">2.5 贯穿</text>
<text x="126.7" y="103">2.5 完全贯穿</text>
<text x="156.8" y="105.1">20 x</text>
<text x="169" y="105.1">M4 - 6H 贯穿</text>
<text x="169.9" y="109.3">3.3 贯穿</text>
<text x="254.5" y="124.5">6 x</text>
<text x="264.7" y="124.5">M3 - 6H 贯穿</text>
<text x="266.6" y="128.7">2.5 贯穿</text>
<text x="189" y="149.7" transform="rotate(-90 189 149.7)">403</text>
</g>
<g font-size="3.5">
<text x="210.8" y="9.8">1.6</text>
<text x="200" y="14.6">其余：</text>
</g>
<g font-size="2.9">
<text x="157.8" y="190.3">设计</text>
<text x="176.5" y="190.3">图样标记</text>
<text x="190.1" y="190.3">材料</text>
<text x="211.3" y="190.3">表面处理</text>
<text x="248.9" y="190.3">项目名称</text>
<text x="118" y="195.3">技术要求：</text>
<text x="157.8" y="194.9">审核</text>
<text x="190.1" y="194.8">数量</text>
<text x="202.2" y="194.8">0</text>
<text x="212" y="194.8">比例</text>
<text x="248.9" y="194.7">项目代号</text>
<text x="118" y="198.5">1.</text>
<text x="118" y="201.7">2.</text>
<text x="128" y="198.5">锐角倒钝，去除毛刺。</text>
<text x="128" y="201.7">未注倒角C0.5.</text>
<text x="157.8" y="199.3">批准</text>
<text x="157.8" y="203.8">日期</text>
<text x="176.5" y="199.3">视图关系</text>
<text x="190.4" y="199.3">重量</text>
<text x="212" y="199.3">1:10</text>
<text x="248.9" y="199.4">零件名称</text>
<text x="248.9" y="203.9">零件代号</text>
<text x="266.9" y="203.9">BC21165-Q3-031</text>
<text x="292.6" y="208">A4</text>
</g>
<g font-size="2.6">
<text x="165.8" y="190.3">贺才赣</text>
<text x="199.4" y="190.1">SUS304</text>
<text x="221.2" y="193.9">热</text>
<text x="221.2" y="196.8">处</text>
<text x="221.2" y="199.7">理</text>
</g>
<g font-size="2.3">
<text x="225.5" y="7.6">符号</text>
<text x="232.9" y="7.6">修改者</text>
<text x="248.1" y="7.6">修改内容及说明</text>
<text x="273.4" y="7.7">日期</text>
<text x="283.4" y="7.6">审核</text>
<text x="165.3" y="203.5">2023/9/1</text>
<text x="200.6" y="198.9">4486.7Kg</text>
</g>
<g font-size="2.1">
<text x="226.9" y="11.4">1</text>
<text x="226.9" y="14.9">2</text>
<text x="226.9" y="18.4">3</text>
<text x="226.9" y="21.9">4</text>
</g>
</svg>
